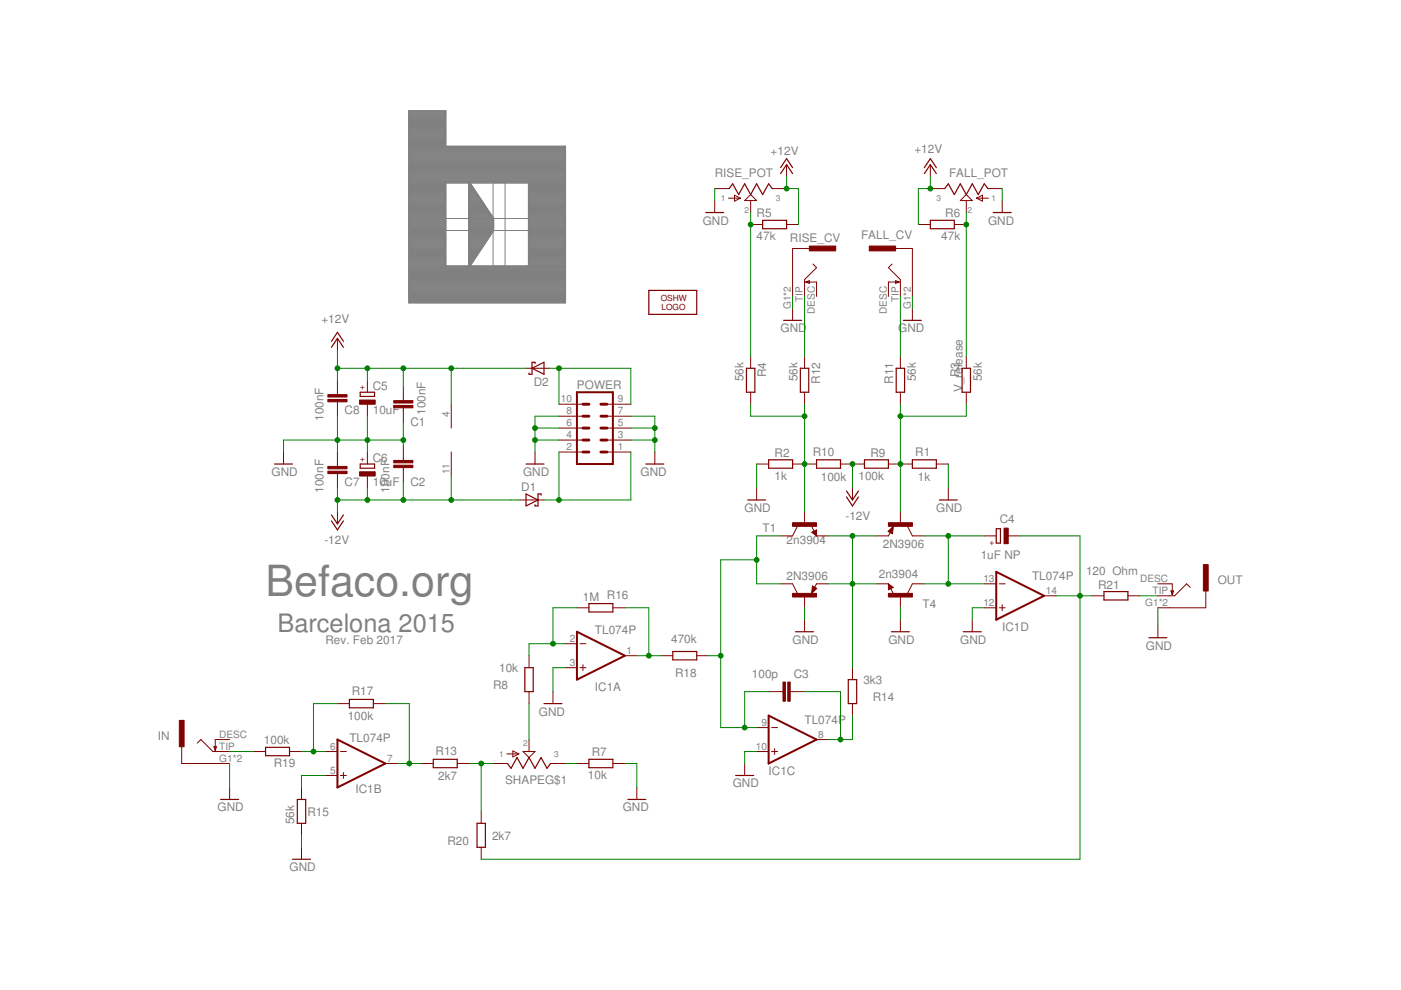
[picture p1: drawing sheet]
<svg xmlns="http://www.w3.org/2000/svg" width="297mm" height="210mm" viewBox="0 0 297 210" stroke-linecap="round" stroke-linejoin="round" font-family="sans-serif">
<g fill="none" stroke="#808080" stroke-width=".21">
<path d="M86.7 23.4h.2l-.1 40.8h-.1zM86.7 23.4l7.7-.1 .1 .2-7.8 .1zM86.7 39.8l7.7-.1 .1 .2-7.8 .1zM86.7 39.6l7.7-.1 .1 .2-7.8 .1zM86.7 39.4l7.7-.1 .1 .2h-7.8zM86.7 39.2l7.7-.1 .1 .1-7.8 .1zM86.7 38.9l7.7-.1 .1 .2-7.8 .1zM86.7 38.7l7.7-.1 .1 .2-7.8 .1zM86.7 38.5l33.1-.1 .1 .2-33.2 .1zM86.7 38.3l33.1-.1 .1 .2h-33.2zM86.7 38h33.1l.1 .1-33.2 .1zM86.7 37.8l33.1-.1 .1 .2-33.2 .1z"/>
<path d="M86.7 37.6l33.1-.1 .1 .2-33.2 .1zM86.7 37.4l33.1-.1 .1 .2h-33.2zM86.7 37.1h33.1l.1 .1-33.2 .1zM86.7 36.9h33.1l.1 .1-33.2 .1zM86.7 36.7l33.1-.1 .1 .2-33.2 .1zM86.7 36.5l33.1-.1 .1 .2-33.2 .1zM86.7 36.3l33.1-.1 .1 .1-33.2 .1zM86.7 36h33.1l.1 .1-33.2 .1zM86.7 35.8l33.1-.1 .1 .2-33.2 .1zM86.7 35.6l33.1-.1 .1 .2-33.2 .1zM86.7 35.4l33.1-.1 .1 .2h-33.2zM86.7 35.2l33.1-.1 .1 .1-33.2 .1z"/>
<path d="M86.7 34.9l33.1-.1 .1 .2-33.2 .1zM86.7 34.7l33.1-.1 .1 .2-33.2 .1zM86.7 34.5l33.1-.1 .1 .2h-33.2zM86.7 34.3l33.1-.1 .1 .2h-33.2zM86.7 34h33.1l.1 .1-33.2 .1zM86.7 33.8l33.1-.1 .1 .2-33.2 .1zM86.7 33.6l33.1-.1 .1 .2-33.2 .1zM86.7 33.4l33.1-.1 .1 .2h-33.2zM86.7 33.1h33.1l.1 .1-33.2 .1zM86.7 32.9h33.1l.1 .1-33.2 .1zM86.7 32.7l33.1-.1 .1 .2-33.2 .1zM86.7 32.5l33.1-.1 .1 .2-33.2 .1z"/>
<path d="M86.7 32.3l33.1-.1 .1 .1-33.2 .1zM86.7 32h33.1l.1 .1-33.2 .1zM86.7 31.8l33.1-.1 .1 .2-33.2 .1zM86.7 31.6l33.1-.1 .1 .2-33.2 .1zM86.7 31.4l33.1-.1 .1 .2h-33.2zM86.7 31.2l33.1-.1 .1 .1-33.2 .1zM86.7 30.9l7.7-.1 .1 .2-7.8 .1zM86.7 30.7l7.7-.1 .1 .2-7.8 .1zM86.7 30.5l7.7-.1 .1 .2h-7.8zM86.7 30.3l7.7-.1 .1 .2h-7.8zM86.7 30h7.7l.1 .1-7.8 .1zM86.7 29.8l7.7-.1 .1 .2-7.8 .1z"/>
<path d="M86.7 29.6l7.7-.1 .1 .2-7.8 .1zM86.7 29.4l7.7-.1 .1 .2h-7.8zM86.7 29.1h7.7l.1 .1-7.8 .1zM86.7 28.9h7.7l.1 .1-7.8 .1zM86.7 28.7l7.7-.1 .1 .2-7.8 .1zM86.7 28.5l7.7-.1 .1 .2-7.8 .1zM86.7 28.3l7.7-.1 .1 .1-7.8 .1zM86.7 28h7.7l.1 .1-7.8 .1zM86.7 27.8l7.7-.1 .1 .2-7.8 .1zM86.7 27.6l7.7-.1 .1 .2-7.8 .1zM86.7 27.4l7.7-.1 .1 .2h-7.8zM86.7 27.2l7.7-.1 .1 .1-7.8 .1z"/>
<path d="M86.7 26.9l7.7-.1 .1 .2-7.8 .1zM86.7 26.7l7.7-.1 .1 .2-7.8 .1zM86.7 26.5l7.7-.1 .1 .2h-7.8zM86.7 26.3l7.7-.1 .1 .2h-7.8zM86.7 26h7.7l.1 .1-7.8 .1zM86.7 25.8l7.7-.1 .1 .2-7.8 .1zM86.7 25.6l7.7-.1 .1 .2-7.8 .1zM86.7 25.4l7.7-.1 .1 .2h-7.8zM86.7 25.1h7.7l.1 .1-7.8 .1zM86.7 24.9l7.7-.1 .1 .2-7.8 .1zM86.7 24.7l7.7-.1 .1 .2-7.8 .1zM86.7 24.5l7.7-.1 .1 .2-7.8 .1z"/>
<path d="M86.7 24.3l7.7-.1 .1 .1-7.8 .1zM86.7 24h7.7l.1 .1-7.8 .1zM86.7 23.8l7.7-.1 .1 .2-7.8 .1zM86.7 23.6l7.7-.1 .1 .2-7.8 .1zM94.3 38.7h.2l-.1 17.9-.1-.1zM94.3 38.7l17.9-.1 .1 .2h-17.9zM94.3 31.1l25.5-.1 .1 .1-25.5 .1zM94.3 23.4h.2l-.1 7.8-.1-.1zM99.4 38.7h.2l-.1 17.9-.1-.1zM99.4 39.8l.9-.1 .1 .2-1 .1zM99.4 39.6l.7-.1 .1 .2-.8 .1zM99.4 39.4l.6-.1 .1 .2h-.7z"/>
<path d="M99.4 39.2l.4-.1 .1 .1-.5 .1zM99.4 38.7l.1-.1 .1 .2-.2 .1zM99.4 38.6h.2l5 7.8h-.1zM99.4 38.8h.3l.1 .2-.4 .1zM104.5 38.7h2.6v17.8h-2.6zM112 38.7h.3l-.1 17.9-.2-.1zM112 39.8l7.8-.1 .1 .2-7.8 .1zM112 39.6l7.8-.1 .1 .2-7.8 .1zM112 39.4l7.8-.1 .1 .2h-7.8zM112 39.2l7.8-.1 .1 .1-7.8 .1zM112 38.7l7.8-.1 .1 .2-7.8 .1zM112.1 38.8h7.7l.1 .2-7.8 .1z"/>
<path d="M119.7 31.1h.2l-.1 25.5-.1-.1zM86.7 59.8l33.1-.1 .1 .2-33.2 .1zM86.7 59.6l33.1-.1 .1 .2-33.2 .1zM86.7 59.4l33.1-.1 .1 .2h-33.2zM86.7 59.1h33.1l.1 .1-33.2 .1zM86.7 58.9l33.1-.1 .1 .2-33.2 .1zM86.7 58.7l33.1-.1 .1 .2-33.2 .1zM86.7 58.5l33.1-.1 .1 .2-33.2 .1zM86.7 58.3l33.1-.1 .1 .1-33.2 .1zM86.7 58h33.1l.1 .1-33.2 .1zM86.7 57.8l33.1-.1 .1 .2-33.2 .1zM86.7 57.6l33.1-.1 .1 .2-33.2 .1z"/>
<path d="M86.7 57.4l33.1-.1 .1 .2-33.2 .1zM86.7 57.1h33.1l.1 .1-33.2 .1zM86.7 56.9h33.1l.1 .1-33.2 .1zM86.7 56.7l33.1-.1 .1 .2-33.2 .1zM86.7 56.5l33.1-.1 .1 .2-33.2 .1zM86.7 56.3l7.7-.1 .1 .1-7.8 .1zM86.7 56h7.7l.1 .1-7.8 .1zM86.7 55.8l7.7-.1 .1 .2-7.8 .1zM86.7 55.6l7.7-.1 .1 .2-7.8 .1zM86.7 55.4l7.7-.1 .1 .2h-7.8zM86.7 55.2l7.7-.1 .1 .1-7.8 .1zM86.7 54.9l7.7-.1 .1 .2-7.8 .1z"/>
<path d="M86.7 54.7l7.7-.1 .1 .2-7.8 .1zM86.7 54.5l7.7-.1 .1 .2-7.8 .1zM86.7 54.3l7.7-.1 .1 .2h-7.8zM86.7 54h7.7l.1 .1-7.8 .1zM86.7 53.8l7.7-.1 .1 .2-7.8 .1zM86.7 53.6l7.7-.1 .1 .2-7.8 .1zM86.7 53.4l7.7-.1 .1 .2-7.8 .1zM86.7 53.1h7.7l.1 .1-7.8 .1zM86.7 52.9h7.7l.1 .1-7.8 .1zM86.7 52.7l7.7-.1 .1 .2-7.8 .1zM86.7 52.5l7.7-.1 .1 .2-7.8 .1zM86.7 52.3l7.7-.1 .1 .1-7.8 .1z"/>
<path d="M86.7 52h7.7l.1 .1-7.8 .1zM86.7 51.8l7.7-.1 .1 .2-7.8 .1zM86.7 51.6l7.7-.1 .1 .2-7.8 .1zM86.7 51.4l7.7-.1 .1 .2h-7.8zM86.7 51.2l7.7-.1 .1 .1-7.8 .1zM86.7 50.9l7.7-.1 .1 .2-7.8 .1zM86.7 50.7l7.7-.1 .1 .2-7.8 .1zM86.7 50.5l7.7-.1 .1 .2-7.8 .1zM86.7 50.3l7.7-.1 .1 .2h-7.8zM86.7 50h7.7l.1 .1-7.8 .1zM86.7 49.8l7.7-.1 .1 .2-7.8 .1zM86.7 49.6l7.7-.1 .1 .2-7.8 .1z"/>
<path d="M86.7 49.4l7.7-.1 .1 .2-7.8 .1zM86.7 49.1h7.7l.1 .1-7.8 .1zM86.7 48.9h7.7l.1 .1-7.8 .1zM86.7 48.7l7.7-.1 .1 .2-7.8 .1zM86.7 48.5l7.7-.1 .1 .2-7.8 .1zM86.7 48.3l7.7-.1 .1 .1-7.8 .1zM86.7 48h7.7l.1 .1-7.8 .1zM86.7 47.8l7.7-.1 .1 .2-7.8 .1zM86.7 47.6l7.7-.1 .1 .2-7.8 .1zM86.7 47.4l7.7-.1 .1 .2h-7.8zM86.7 47.2l7.7-.1 .1 .1-7.8 .1zM86.7 46.9l7.7-.1 .1 .2-7.8 .1z"/>
<path d="M86.7 46.7l7.7-.1 .1 .2-7.8 .1zM86.7 46.5l7.7-.1 .1 .2-7.8 .1zM86.7 46.3l7.7-.1 .1 .2h-7.8zM86.7 46h7.7l.1 .1-7.8 .1zM86.7 45.8l7.7-.1 .1 .2-7.8 .1zM86.7 45.6l7.7-.1 .1 .2-7.8 .1zM86.7 45.4l7.7-.1 .1 .2-7.8 .1zM86.7 45.1h7.7l.1 .1-7.8 .1zM86.7 44.9h7.7l.1 .1-7.8 .1zM86.7 44.7l7.7-.1 .1 .2-7.8 .1zM86.7 44.5l7.7-.1 .1 .2-7.8 .1zM86.7 44.3l7.7-.1 .1 .1-7.8 .1z"/>
<path d="M86.7 44h7.7l.1 .1-7.8 .1zM86.7 43.8l7.7-.1 .1 .2-7.8 .1zM86.7 43.6l7.7-.1 .1 .2-7.8 .1zM86.7 43.4l7.7-.1 .1 .2h-7.8zM86.7 43.2l7.7-.1 .1 .1-7.8 .1zM86.7 42.9l7.7-.1 .1 .2-7.8 .1zM86.7 42.7l7.7-.1 .1 .2-7.8 .1zM86.7 42.5l7.7-.1 .1 .2-7.8 .1zM86.7 42.3l7.7-.1 .1 .2h-7.8zM86.7 42h7.7l.1 .1-7.8 .1zM86.7 41.8l7.7-.1 .1 .2-7.8 .1zM86.7 41.6l7.7-.1 .1 .2-7.8 .1z"/>
<path d="M86.7 41.4l7.7-.1 .1 .2-7.8 .1zM86.7 41.1h7.7l.1 .1-7.8 .1zM86.7 40.9h7.7l.1 .1-7.8 .1zM86.7 40.7l7.7-.1 .1 .2-7.8 .1zM86.7 40.5l7.7-.1 .1 .2-7.8 .1zM86.7 40.3l7.7-.1 .1 .1-7.8 .1zM86.7 40h7.7l.1 .1-7.8 .1zM94.3 56.5l25.5-.1 .1 .1-25.5 .1zM94.4 46.3h17.8v2.6h-17.8zM99.4 56.3l.2-.1 .1 .1-.3 .1zM99.4 56h.4l.1 .1-.5 .1zM99.4 55.8l.5-.1 .1 .2-.6 .1z"/>
<path d="M99.4 55.6l.7-.1 .1 .2-.8 .1zM99.4 55.4l.8-.1 .1 .2h-.9zM99.4 55.2l1-.1 .1 .1-1.1 .1zM99.4 54.9l1.1-.1 .1 .2-1.2 .1zM99.4 54.7l1.3-.1 .1 .2-1.4 .1zM99.4 54.5l1.4-.1 .1 .2-1.5 .1zM99.4 54.3l1.6-.1v.2h-1.6zM99.4 54h1.7l.1 .1-1.8 .1zM99.4 53.8l1.9-.1v.2l-1.9 .1zM99.4 53.6l2-.1 .1 .2-2.1 .1zM99.4 53.4l2.2-.1v.2l-2.2 .1zM99.4 53.1h2.3l.1 .1-2.4 .1z"/>
<path d="M99.4 52.9h2.5v.1l-2.5 .1zM99.4 52.7l2.6-.1 .1 .2-2.7 .1zM99.4 52.5l2.8-.1v.2l-2.8 .1zM99.4 52.3l2.9-.1 .1 .1-3 .1zM99.4 52h3l.1 .1-3.1 .1zM99.4 51.8l3.2-.1 .1 .2-3.3 .1zM99.4 51.6l3.3-.1 .1 .2-3.4 .1zM99.4 51.4l3.5-.1 .1 .2h-3.6zM99.4 51.2l3.6-.1 .1 .1-3.7 .1zM99.4 50.9l3.8-.1 .1 .2-3.9 .1zM99.4 50.7l3.9-.1 .1 .2-4 .1zM99.4 50.5l4.1-.1 .1 .2-4.2 .1z"/>
<path d="M99.4 50.3l4.2-.1 .1 .2h-4.3zM99.4 50h4.4l.1 .1-4.5 .1zM99.4 49.8l4.5-.1 .1 .2-4.6 .1zM99.4 49.6l4.7-.1 .1 .2-4.8 .1zM99.4 49.4l4.8-.1 .1 .2-4.9 .1zM99.4 49.1h5l.1 .1-5.1 .1zM99.4 48.9h5.1l.1 .1-5.2 .1zM99.4 48.7l5.2-.1 .1 .2-5.3 .1zM99.4 48.5l5.2-.1 .1 .2-5.3 .1zM99.4 48.3l5.2-.1 .1 .1-5.3 .1zM99.4 48h5.2l.1 .1-5.3 .1zM99.4 47.6l5.2-.1 .1 .2-5.3 .1z"/>
<path d="M99.4 47.4l5.2-.1 .1 .2h-5.3zM99.4 47.2l5.2-.1 .1 .1-5.3 .1zM99.4 46.9l5.2-.1 .1 .2-5.3 .1zM99.4 46.7l5.2-.1 .1 .2-5.3 .1zM99.4 46.5l5.2-.1 .1 .2-5.3 .1zM99.4 46.3l5.2-.1 .1 .2h-5.3zM99.4 46h5l.1 .1-5.1 .1zM99.4 45.8l4.9-.1 .1 .2-5 .1zM99.4 45.4l4.6-.1 .1 .2-4.7 .1zM99.4 45.1h4.4l.1 .1-4.5 .1zM99.4 44.9h4.3l.1 .1-4.4 .1zM99.4 44.7l4.1-.1 .1 .2-4.2 .1z"/>
<path d="M99.4 44.5l4-.1 .1 .2-4.1 .1zM99.4 44.3l3.9-.1v.1l-3.9 .1zM99.4 44h3.7l.1 .1-3.8 .1zM99.4 43.8l3.6-.1v.2l-3.6 .1zM99.4 43.6l3.4-.1 .1 .2-3.5 .1zM99.4 43.2l3.1-.1 .1 .1-3.2 .1zM99.4 42.9l3-.1v.2l-3 .1zM99.4 42.7l2.8-.1 .1 .2-2.9 .1zM99.4 42.5l2.7-.1 .1 .2-2.8 .1zM99.4 42.3l2.5-.1 .1 .2h-2.6zM99.4 42h2.4l.1 .1-2.5 .1zM99.4 41.8l2.2-.1 .1 .2-2.3 .1z"/>
<path d="M99.4 41.6l2.1-.1 .1 .2-2.2 .1zM99.4 41.4l1.9-.1 .1 .2-2 .1zM99.4 40.9h1.6l.1 .1-1.7 .1zM99.4 40.7l1.5-.1 .1 .2-1.6 .1zM99.4 40.5l1.3-.1 .1 .2-1.4 .1zM99.4 40.3l1.2-.1 .1 .1-1.3 .1zM99.4 40h1l.1 .1-1.1 .1zM99.4 47.7h5.2l.1 .2-5.3 .1zM99.4 45.5h4.7l.1 .2-4.8 .1zM99.4 43.3h3.3v.2h-3.3zM99.4 41.1h1.8l.1 .1-1.9 .1zM104.4 46.3h.3l-.1 2.7-.2-.1z"/>
<path d="M104.5 48.8l.2 .1-5.1 7.7h-.2zM112 56.5l7.8-.1 .1 .1-7.8 .1zM112 56.3l7.8-.1 .1 .1-7.8 .1zM112 56h7.8l.1 .1-7.8 .1zM112 55.8l7.8-.1 .1 .2-7.8 .1zM112 55.6l7.8-.1 .1 .2-7.8 .1zM112 55.4l7.8-.1 .1 .2h-7.8zM112 55.2l7.8-.1 .1 .1-7.8 .1zM112 54.9l7.8-.1 .1 .2-7.8 .1zM112 54.7l7.8-.1 .1 .2-7.8 .1zM112 54.5l7.8-.1 .1 .2-7.8 .1zM112 54.3l7.8-.1 .1 .2h-7.8z"/>
<path d="M112 54h7.8l.1 .1-7.8 .1zM112 53.8l7.8-.1 .1 .2-7.8 .1zM112 53.6l7.8-.1 .1 .2-7.8 .1zM112 53.4l7.8-.1 .1 .2-7.8 .1zM112 53.1h7.8l.1 .1-7.8 .1zM112 52.9h7.8l.1 .1-7.8 .1zM112 52.7l7.8-.1 .1 .2-7.8 .1zM112 52.5l7.8-.1 .1 .2-7.8 .1zM112 52.3l7.8-.1 .1 .1-7.8 .1zM112 52h7.8l.1 .1-7.8 .1zM112 51.8l7.8-.1 .1 .2-7.8 .1zM112 51.6l7.8-.1 .1 .2-7.8 .1z"/>
<path d="M112 51.4l7.8-.1 .1 .2h-7.8zM112 51.2l7.8-.1 .1 .1-7.8 .1zM112 50.9l7.8-.1 .1 .2-7.8 .1zM112 50.7l7.8-.1 .1 .2-7.8 .1zM112 50.5l7.8-.1 .1 .2-7.8 .1zM112 50.3l7.8-.1 .1 .2h-7.8zM112 50h7.8l.1 .1-7.8 .1zM112 49.8l7.8-.1 .1 .2-7.8 .1zM112 49.6l7.8-.1 .1 .2-7.8 .1zM112 49.4l7.8-.1 .1 .2-7.8 .1zM112 49.1h7.8l.1 .1-7.8 .1zM112 48.9h7.8l.1 .1-7.8 .1z"/>
<path d="M112 48.7l7.8-.1 .1 .2-7.8 .1zM112 48.5l7.8-.1 .1 .2-7.8 .1zM112 48.3l7.8-.1 .1 .1-7.8 .1zM112 48h7.8l.1 .1-7.8 .1zM112 47.6l7.8-.1 .1 .2-7.8 .1zM112 47.4l7.8-.1 .1 .2h-7.8zM112 47.2l7.8-.1 .1 .1-7.8 .1zM112 46.9l7.8-.1 .1 .2-7.8 .1zM112 46.7l7.8-.1 .1 .2-7.8 .1zM112 46.5l7.8-.1 .1 .2-7.8 .1zM112 46.3l7.8-.1 .1 .2h-7.8zM112 46h7.8l.1 .1-7.8 .1z"/>
<path d="M112 45.8l7.8-.1 .1 .2-7.8 .1zM112 45.4l7.8-.1 .1 .2-7.8 .1zM112 45.1h7.8l.1 .1-7.8 .1zM112 44.9h7.8l.1 .1-7.8 .1zM112 44.7l7.8-.1 .1 .2-7.8 .1zM112 44.5l7.8-.1 .1 .2-7.8 .1zM112 44.3l7.8-.1 .1 .1-7.8 .1zM112 44h7.8l.1 .1-7.8 .1zM112 43.8l7.8-.1 .1 .2-7.8 .1zM112 43.6l7.8-.1 .1 .2-7.8 .1zM112 43.2l7.8-.1 .1 .1-7.8 .1zM112 42.9l7.8-.1 .1 .2-7.8 .1z"/>
<path d="M112 42.7l7.8-.1 .1 .2-7.8 .1zM112 42.5l7.8-.1 .1 .2-7.8 .1zM112 42.3l7.8-.1 .1 .2h-7.8zM112 42h7.8l.1 .1-7.8 .1zM112 41.8l7.8-.1 .1 .2-7.8 .1zM112 41.6l7.8-.1 .1 .2-7.8 .1zM112 41.4l7.8-.1 .1 .2-7.8 .1zM112 40.9h7.8l.1 .1-7.8 .1zM112 40.7l7.8-.1 .1 .2-7.8 .1zM112 40.5l7.8-.1 .1 .2-7.8 .1zM112 40.3l7.8-.1 .1 .1-7.8 .1zM112 40h7.8l.1 .1-7.8 .1z"/>
<path d="M112.1 47.7h7.7l.1 .2-7.8 .1zM112.1 45.5h7.7l.1 .2-7.8 .1zM112.1 43.3h7.7l.1 .2h-7.8zM112.1 41.1h7.7l.1 .1-7.8 .1zM119.7 56.5h.2l-.1 7.7h-.1zM86.7 64.1l33.1-.1 .1 .2h-33.2zM86.7 64l33.1-.1 .1 .2-33.2 .1zM86.7 63.8l33.1-.1 .1 .2-33.2 .1zM86.7 63.6l33.1-.1 .1 .2-33.2 .1zM86.7 63.4l33.1-.1 .1 .2h-33.2zM86.7 63.1h33.1l.1 .1-33.2 .1zM86.7 62.9l33.1-.1 .1 .2-33.2 .1z"/>
<path d="M86.7 62.7l33.1-.1 .1 .2-33.2 .1zM86.7 62.5l33.1-.1 .1 .2-33.2 .1zM86.7 62.3l33.1-.1 .1 .1-33.2 .1zM86.7 62h33.1l.1 .1-33.2 .1zM86.7 61.8l33.1-.1 .1 .2-33.2 .1zM86.7 61.6l33.1-.1 .1 .2-33.2 .1zM86.7 61.4l33.1-.1 .1 .1-33.2 .1zM86.7 61.2l33.1-.1 .1 .1-33.2 .1zM86.7 60.9l33.1-.1 .1 .2-33.2 .1zM86.7 60.7l33.1-.1 .1 .2-33.2 .1zM86.7 60.5l33.1-.1 .1 .2h-33.2zM86.7 60.3l33.1-.1 .1 .1-33.2 .1z"/>
<path d="M86.7 60l33.1-.1 .1 .2-33.2 .1z"/>
</g>
<g fill="none" stroke="#800000" stroke-width=".25">
<path d="M154.6 40l.7-1 1.3 2.3 1.3-2.3 1.3 2.3 1.2-2.3 1.3 2.3 1.3-2.3 .7 1M165.5 36.8l1.3-1.9 1.2 1.9M165.5 35.5l1.3-1.9 1.2 1.9M196 36.8l1.3-1.9 1.2 1.9M196 35.5l1.3-1.9 1.2 1.9M200.3 40l.8-1 1.2 2.3 1.3-2.3 1.3 2.3 1.2-2.3 1.3 2.3 1.3-2.3 .7 1M149.6 45.1h3.8M161.7 46.7h5.1v1.8h-5.1zM170.8 59.8l.8-.3v.5zM189.9 59.5l.7 .3-.7 .2zM197.3 46.7h5v1.8h-5zM210.6 45.1h3.8"/>
<path d="M70.3 73.6l1.2-1.9 1.3 1.9M70.3 72.4l1.2-1.9 1.3 1.9M112.8 78.1l2.5-1.3v2.6zM113.4 77.1v-.3h-.6v2.6h-.6v-.3M137.6 61.6h10.1v5.1h-10.1zM158.3 78.1h1.7v5.1h-1.7zM166.1 67.9h3.8M169.7 78.1h1.8v5.1h-1.8zM190 78.1h1.8v5.1h-1.8zM191.5 67.9h3.8M204 78.1h1.8v5.1h-1.8zM58.2 98.4h3.8"/>
<path d="M76.4 98.4h3v.9h-3zM76.4 83.2h3v.9h-3zM111.5 98.4h3.8M136.9 98.4h3.8M163 97.5h5v1.8h-5zM173.1 97.5h5.1v1.8h-5.1zM183.3 97.5h5.1v1.8h-5.1zM193.4 97.5h5.1v1.8h-5.1zM70.3 109.2l1.2 1.9 1.3-1.9M70.3 110.4l1.2 2 1.3-2M111.5 104.7l2.6 1.3-2.6 1.3zM114.7 105v-.3h-.6v2.6h-.7v-.3"/>
<path d="M158.5 106h3.8M173 112.6v.8l-.6-.5 .5-.3v.4l-.3-.1M179.5 104.1l1.2 1.9 1.3-1.9M179.5 105.4l1.2 1.9 1.3-1.9M189 112.6v-.4l-.3 .4 .4 .3 .2-1.1-.8 .8 .6 .4M199.2 106h3.8M211.2 112.1h.9v3h-.9zM124.9 128h5v1.8h-5zM142.6 138.1h5.1v1.8h-5.1zM168.7 133.9h3.8M172.4 124.4l.6 .4-.8 .8 .2-1.1 .3 .3-.2 .4v-.4M188.9 124.5l-.3-.1v.4l.5-.3-.6-.5v.8"/>
<path d="M189 133.9h3.8M204.2 133.9h3.8M234.1 125.4h5v1.8h-5zM243.6 135.2h3.8M248.3 125.3h.5l-.3 .8zM45.4 158.3h.5l-.3 .8zM56.3 158.5h5.1v1.7h-5.1zM74.1 148.3h5.1v1.8h-5.1zM111.3 141.6h1.8v5h-1.8zM115.3 149.2h3.8M179.9 144.1h1.7v5.1h-1.7zM46.8 169.5h3.8"/>
<path d="M63 169.5h1.8v5.1h-1.8zM91.9 161h5v1.8h-5zM101.1 174.6h1.8v5h-1.8zM107.6 161.9l.8 1 1.2-2.3 1.3 2.3 1.3-2.3 1.2 2.3 1.3-2.3 1.3 2.3 .7-1M124.9 161h5v1.8h-5zM133.1 169.5h3.8M156 164.4h3.8M62 182.2h3.8"/>
</g>
<g fill="none" stroke="#800000" stroke-width=".21">
<path d="M151.5 40h3.1M163.7 40h3.1M166.8 34.9v2.5M197.3 34.9v2.5M197.3 40h3M209.4 40h3.1M151.5 42.5v2.6M154.5 42h2.5M155.7 41.4l1.3 .6-1.3 .7zM159.2 42.5v2.6M159.2 47.6h2.5M159.2 41.3l1.2 1.2h-2.5z"/>
<path d="M166.8 47.6h2.5M170.8 59.8h2.3v3M171.6 52.7h-3.6v10.1M172.4 56l.7 .7-2.5 2.6v3.5M189.1 56l-.7 .7 2.5 2.6v3.5M189.9 52.7h3.5v10.1M190.6 59.8h-2.2v3M194.7 47.6h2.6M202.3 47.6h2.6M204.9 42.5v2.6M204.9 41.3l1.2 1.2h-2.5zM207 42h2.6"/>
<path d="M207 42l1.3-.6v1.3zM212.5 42.5v2.6M71.5 71.7v2.6M111.5 78.1h5.1M159.2 75.5v2.6M168 65.4v2.5M170.6 75.5v2.6M190.9 75.5v2.6M193.4 65.4v2.5M204.9 75.5v2.6M60.1 95.8v2.6M71.5 80.6v3.1"/>
<path d="M71.5 85.2v3M71.5 95.8v3.1M77.9 80.6v2.6M77.9 85.7v2.5M77.9 95.8v2.6M85.5 81.9v3M85.5 86.5v3M85.5 94.6v3M85.5 99.1v3.1M95.7 85.7v5.1M95.7 95.8v5.1M113.4 95.8v2.6"/>
<path d="M118.5 95.8h5.1M118.5 93.3h5.1M118.5 90.8h5.1M118.5 88.2h5.1M118.5 85.7h5.1M128.7 95.8h5.1M128.7 93.3h5.1M128.7 90.8h5.1M128.7 88.2h5.1M128.7 85.7h5.1M138.8 95.8v2.6M159.2 83.2v2.5"/>
<path d="M160.4 98.4h2.6M168 98.4h5.1M170.6 83.2v2.5M178.2 98.4h5.1M188.4 98.4h5M190.9 83.2v2.5M198.5 98.4h2.6M204.9 83.2v2.5M71.5 100.4v3.1M71.5 108.5v2.6M77.9 100.9v2.6M110.3 106h5"/>
<path d="M160.4 103.5v2.5M169.1 111.6l-1.1 2h-2.5M170.6 108.5v2.6M172 111.4l.6 1.2M172.1 112.9l1-.5v1.2zM173.1 113.6h2.6M180.7 103.5v2.5M188.3 112.7l1.1-1.1-.2 1.6zM188.8 112.9l-.4 .7h-2.6M190.9 108.5v2.6M192.4 111.6l1 2h2.6M201.1 103.5v2.5"/>
<path d="M208.7 113.6h2.5M213.8 113.6h2.5M112.2 139v2.6M119.8 136.5h2.5M122.3 128.9h2.6M123 136.5h1.2M129.9 128.9h2.6M132.5 139h2.5M140.1 139h2.5M147.7 139h2.6M165.5 123.8h2.5l1.1 2M170.6 126.3v2.6"/>
<path d="M170.6 131.4v2.5M172.3 124.2l.9 .6-1.1 1zM175.7 123.8h-2.6l-.4 .7M185.8 123.8h2.6M188.4 123.8l1 .7-1 .6zM188.8 124.8l.7 1.2M190.9 126.3v2.6M190.9 131.4v2.5M196 123.8h-2.6l-1 2M206.1 131.4v2.5M208.7 123.8h2.5M208.7 128.9h2.5"/>
<path d="M211.9 123.8h1.2M211.9 128.9h1.2M212.5 128.2v1.3M221.4 126.3h2.5M231.5 126.3h2.6M239.1 126.3h2.6M245.5 123.8h3v2.3M245.5 132.7v2.5M252.3 124.5l-.7-.7-2.6 2.5h-3.5M255.7 125.3v3.6h-10.2M38.5 158.3v3.6h10.2M41.8 157.6l.8-.8 2.5 2.5h3.6"/>
<path d="M48.7 156.8h-3.1v2.3M53.8 159.3h2.5M61.4 159.3h2.5M69 159.3h2.5M71.5 149.2h2.6M72.2 159.3h1.2M79.2 149.2h2.5M107.5 159.9h2.5M108.7 159.2l1.3 .7-1.3 .6zM110.9 159.3h2.5l-1.2 1.3zM112.2 146.6v2.6M112.2 156.8v2.5"/>
<path d="M117.2 146.6v2.6M119.8 141.6h2.5M123 141.6h1.2M123.6 140.9v1.3M160.4 159.3h2.6M160.4 154.3h2.6M163 146.6h3M163.6 159.3h1.3M163.6 154.3h1.3M164.2 158.7v1.3M167.5 146.6h3.1M173.1 156.8h2.6"/>
<path d="M180.7 141.6v2.5M180.7 149.2v2.5M48.7 167v2.5M63.9 167v2.5M63.9 174.6v2.5M63.9 179.6v2.6M69 164.4h2.5M72.2 164.4h1.2M72.8 163.8v1.3M81.7 161.9h2.5M89.3 161.9h2.6M96.9 161.9h2.6"/>
<path d="M102 172v2.6M102 179.6v2.6M104.5 161.9h3.1M116.7 161.9h3.1M122.3 161.9h2.6M129.9 161.9h2.6M135 167v2.5M157.9 161.9v2.5"/>
</g>
<path d="M122.3 83.2h7.6v15.2h-7.6zM122.3 133.9l10.2 5.1-10.2 5.1zM211.2 121.2l10.2 5.1-10.2 5.1zM71.5 156.8l10.2 5.1-10.2 5.1zM163 151.7l10.1 5.1-10.1 5.1z" fill="none" stroke="#800000" stroke-width=".42"/>
<path d="M123.6 85.7h1.3M123.6 88.2h1.3M123.6 90.8h1.3M123.6 93.3h1.3M123.6 95.8h1.3M127.4 85.7h1.3M127.4 88.2h1.3M127.4 90.8h1.3M127.4 93.3h1.3M127.4 95.8h1.3" fill="none" stroke="#800000" stroke-width=".61"/>
<g fill="#800000" stroke="#800000" stroke-width=".21">
<path d="M69.5 83.7h4.1v.5h-4.1z"/>
<path d="M69.5 84.7h4.1v.5h-4.1z"/>
<path d="M69.5 98.9h4.1v.5h-4.1z"/>
<path d="M69.5 99.9h4.1v.5h-4.1z"/>
<path d="M76.2 84.8h3.3v.9h-3.3z"/>
<path d="M76.2 100h3.3v.9h-3.3z"/>
<path d="M188.4 110.8h5v.8h-5z"/>
<path d="M168 110.8h5.1v.8h-5.1z"/>
<path d="M168 125.8h5.1v.8h-5.1z"/>
<path d="M188.4 125.8h5v.8h-5z"/>
<path d="M167 144.6h.5v4.1h-.5z"/>
<path d="M166 144.6h.5v4.1h-.5z"/>
<path d="M83.5 84.9h4v.5h-4z"/>
<path d="M83.5 86h4v.5h-4z"/>
<path d="M83.5 97.6h4v.5h-4z"/>
<path d="M83.5 98.6h4v.5h-4z"/>
<path d="M212.9 112h.9v3.3h-.9z"/>
<path d="M38 152.7h1v5.6h-1z"/>
<path d="M255.1 119.7h1.1v5.6h-1.1z"/>
<path d="M171.6 52.2h5.6v1h-5.6z"/>
<path d="M184.3 52.2h5.6v1h-5.6z"/>
</g>
<g fill="none" stroke="#008000" stroke-width=".21">
<path d="M151.5 40v2.5M166.8 37.4v2.6h2.5v7.6M197.3 37.4v2.6h-2.6v7.6M212.5 40v2.5M159.2 45.1v30.4M204.9 45.1v30.4M71.5 74.3v6.3M71.5 78.1h40M77.9 78.1v2.5M85.5 78.1v3.8M95.7 78.1v7.6M116.6 78.1h17.2v7.6"/>
<path d="M118.5 78.1v7.6M168 62.8v2.6M170.6 62.8v12.7M190.9 62.8v12.7M193.4 62.8v2.6M71.5 88.2v7.6M77.9 88.2v7.6M85.5 93.3h-25.4v2.5M85.5 89.5v5.1M113.4 90.8h5.1M113.4 93.3h5.1M118.5 88.2h-5.1v7.6"/>
<path d="M118.5 95.8v10.2M133.8 88.2h5v7.6M133.8 90.8h5M133.8 93.3h5M133.8 95.8v10.2h-18.5M159.2 85.7v2.5h11.4M160.4 98.4v5.1M170.6 85.7v22.8M180.7 98.4v5.1M190.9 85.7v22.8M201.1 98.4v5.1M204.9 85.7v2.5h-14"/>
<path d="M71.5 103.5v5M71.5 106h38.8M77.9 103.5v2.5M85.5 102.2v3.8M95.7 100.9v5.1M160.4 118.7h-7.6v35.6h7.6M165.5 113.6h-5.1v10.2h5.1M175.7 113.6h10.1M180.7 113.6v28M196 113.6h12.7M201.1 113.6v10.2M216.3 113.6h12.7v68.6h-127"/>
<path d="M119.8 136.5h-7.6v2.5M122.3 128.9h-5.1v7.6M132.5 128.9h5.1v10.1M135 139h5.1M150.3 139h2.5M170.6 128.9v2.5M175.7 123.8h10.1M190.9 128.9v2.5M196 123.8h12.7M208.7 128.9h-2.6v2.5M223.9 126.3h7.6M241.7 126.3h3.8"/>
<path d="M245.5 128.9v3.8M48.7 159.3h5.1M63.9 159.3h5.1M71.5 149.2h-5v10.1M81.7 149.2h5.1v12.7M112.2 149.2v7.6M119.8 141.6h-2.6v5M160.4 159.3h-2.5v2.6M163 146.6h-5.1v7.7M170.6 146.6h7.6v10.2M180.7 151.7v5.1h-5M48.7 161.9v5.1"/>
<path d="M63.9 177.1v2.5M69 164.4h-5.1v2.6M84.2 161.9h5.1M99.5 161.9h5M102 161.9v10.1M119.8 161.9h2.5M132.5 161.9h2.5v5.1"/>
</g>
<g fill="#008000" stroke="#008000" stroke-width=".21">
<circle cx="113.4" cy="93.3" r=".51"/>
<circle cx="113.4" cy="90.8" r=".51"/>
<circle cx="138.8" cy="93.3" r=".51"/>
<circle cx="138.8" cy="90.8" r=".51"/>
<circle cx="77.9" cy="93.3" r=".51"/>
<circle cx="71.5" cy="93.3" r=".51"/>
<circle cx="85.5" cy="93.3" r=".51"/>
<circle cx="77.9" cy="78.1" r=".51"/>
<circle cx="95.7" cy="78.1" r=".51"/>
<circle cx="71.5" cy="78.1" r=".51"/>
<circle cx="85.5" cy="78.1" r=".51"/>
<circle cx="166.8" cy="40" r=".51"/>
<circle cx="197.3" cy="40" r=".51"/>
<circle cx="77.9" cy="106" r=".51"/>
<circle cx="95.7" cy="106" r=".51"/>
<circle cx="71.5" cy="106" r=".51"/>
<circle cx="85.5" cy="106" r=".51"/>
<circle cx="180.7" cy="98.4" r=".51"/>
<circle cx="118.5" cy="78.1" r=".51"/>
<circle cx="118.5" cy="106" r=".51"/>
<circle cx="159.2" cy="47.6" r=".51"/>
<circle cx="204.9" cy="47.6" r=".51"/>
<circle cx="180.7" cy="113.6" r=".51"/>
<circle cx="180.7" cy="123.8" r=".51"/>
<circle cx="201.1" cy="113.6" r=".51"/>
<circle cx="201.1" cy="123.8" r=".51"/>
<circle cx="229" cy="126.3" r=".51"/>
<circle cx="160.4" cy="118.7" r=".51"/>
<circle cx="157.9" cy="154.3" r=".51"/>
<circle cx="152.8" cy="139" r=".51"/>
<circle cx="178.2" cy="156.8" r=".51"/>
<circle cx="190.9" cy="98.4" r=".51"/>
<circle cx="190.9" cy="88.2" r=".51"/>
<circle cx="170.6" cy="98.4" r=".51"/>
<circle cx="170.6" cy="88.2" r=".51"/>
<circle cx="102" cy="161.9" r=".51"/>
<circle cx="117.2" cy="136.5" r=".51"/>
<circle cx="137.6" cy="139" r=".51"/>
<circle cx="86.8" cy="161.9" r=".51"/>
<circle cx="66.5" cy="159.3" r=".51"/>
</g>
<text font-size="9.1" fill="#808080" x="56.3" y="126.3">Befaco.org</text>
<text font-size="5.4" fill="#808080" x="58.8" y="133.9">Barcelona 2015</text>
<g font-size="2.5" fill="#808080">
<text x="163.4" y="32.9">+12V</text>
<text x="193.9" y="32.4">+12V</text>
<text x="151.5" y="37.4">RISE_POT</text>
<text x="201.2" y="37.4">FALL_POT</text>
<text x="149" y="47.6">GND</text>
<text x="160.4" y="46.1">R5</text>
<text x="200.4" y="46.1">R6</text>
<text x="209.5" y="47.6">GND</text>
<text x="160.4" y="50.9">47k</text>
<text x="167.5" y="51.4">RISE_CV</text>
<text x="182.6" y="50.7">FALL_CV</text>
<text x="199.6" y="50.9">47k</text>
<text x="68.2" y="68.4">+12V</text>
<text x="165.5" y="70.5">GND</text>
<text x="190.4" y="70.5">GND</text>
<text x="79" y="82.7">C5</text>
<text x="113.2" y="81.8">D2</text>
<text x="122.3" y="82.4">POWER</text>
<text x="157.6" y="80.8" transform="rotate(-90 157.6 80.8)">56k</text>
<text x="162.4" y="80" transform="rotate(-90 162.4 80)">R4</text>
<text x="169.1" y="80.8" transform="rotate(-90 169.1 80.8)">56k</text>
<text x="173.9" y="81.4" transform="rotate(-90 173.9 81.4)">R12</text>
<text x="189.4" y="81.4" transform="rotate(-90 189.4 81.4)">R11</text>
<text x="194.2" y="80.8" transform="rotate(-90 194.2 80.8)">56k</text>
<text x="203.4" y="80" transform="rotate(-90 203.4 80)">R3</text>
<text x="204.1" y="83.2" transform="rotate(-90 204.1 83.2)">V_release</text>
<text x="208.2" y="80.8" transform="rotate(-90 208.2 80.8)">56k</text>
<text x="68.6" y="89.2" transform="rotate(-90 68.6 89.2)">100nF</text>
<text x="73.1" y="87.9">C8</text>
<text x="79" y="87.8">10uF</text>
<text x="90.2" y="88" transform="rotate(-90 90.2 88)">100nF</text>
<text x="87" y="90.4">C1</text>
<text x="57.6" y="100.9">GND</text>
<text x="79" y="97.9">C6</text>
<text x="110.9" y="100.9">GND</text>
<text x="135.8" y="100.9">GND</text>
<text x="164.2" y="101.7">1k</text>
<text x="164.2" y="96.9">R2</text>
<text x="172.3" y="96.6">R10</text>
<text x="174" y="101.9">100k</text>
<text x="182" y="101.7">100k</text>
<text x="184.5" y="96.9">R9</text>
<text x="194" y="96.6">R1</text>
<text x="194.6" y="101.9">1k</text>
<text x="68.6" y="104.5" transform="rotate(-90 68.6 104.5)">100nF</text>
<text x="73.1" y="103.1">C7</text>
<text x="79" y="103">10uF</text>
<text x="82.6" y="104.5" transform="rotate(-90 82.6 104.5)">100nF</text>
<text x="87" y="103.1">C2</text>
<text x="110.5" y="104.1">D1</text>
<text x="157.9" y="108.5">GND</text>
<text x="161.7" y="112.9">T1</text>
<text x="179.3" y="110.3">-12V</text>
<text x="198.5" y="108.5">GND</text>
<text x="212" y="110.8">C4</text>
<text x="68.8" y="115.4">-12V</text>
<text x="166.8" y="115.4">2n3904</text>
<text x="187.2" y="116.2">2N3906</text>
<text x="207.9" y="118.4">1uF NP</text>
<text x="166.8" y="123">2N3906</text>
<text x="186.3" y="122.5">2n3904</text>
<text x="218.8" y="123">TL074P</text>
<text x="230.3" y="122">120 Ohm</text>
<text x="232.8" y="124.8">R21</text>
<text x="258.2" y="123.8">OUT</text>
<text x="123.6" y="127.3">1M R16</text>
<text x="195.6" y="128.9">T4</text>
<text x="69" y="136.5">Rev. Feb 2017</text>
<text x="126.1" y="134.5">TL074P</text>
<text x="142.3" y="136.2">470k</text>
<text x="168" y="136.5">GND</text>
<text x="188.4" y="136.5">GND</text>
<text x="203.6" y="136.5">GND</text>
<text x="212.5" y="133.8">IC1D</text>
<text x="243" y="137.8">GND</text>
<text x="105.8" y="142.6">10k</text>
<text x="143.1" y="143.6">R18</text>
<text x="159.4" y="143.7">100p</text>
<text x="168.3" y="143.7">C3</text>
<text x="74.6" y="147.4">R17</text>
<text x="104.6" y="146.1">R8</text>
<text x="126.1" y="146.5">IC1A</text>
<text x="183" y="145.1">3k3</text>
<text x="185" y="148.6">R14</text>
<text x="73.7" y="152.7">100k</text>
<text x="114.2" y="151.7">GND</text>
<text x="170.6" y="153.5">TL074P</text>
<text x="33.5" y="156.8">IN</text>
<text x="55.9" y="157.8">100k</text>
<text x="74.1" y="157.3">TL074P</text>
<text x="92.3" y="160.1">R13</text>
<text x="125.5" y="160.4">R7</text>
<text x="58.1" y="162.6">R19</text>
<text x="92.9" y="165.4">2k7</text>
<text x="107.1" y="166.2">SHAPEG$1</text>
<text x="124.6" y="165.2">10k</text>
<text x="155.3" y="167">GND</text>
<text x="163" y="164.3">IC1C</text>
<text x="46.1" y="172">GND</text>
<text x="65.2" y="173.1">R15</text>
<text x="75.3" y="168.1">IC1B</text>
<text x="132" y="172">GND</text>
<text x="62.4" y="174.8" transform="rotate(-90 62.4 174.8)">56k</text>
<text x="94.9" y="179.1">R20</text>
<text x="104.3" y="178.1">2k7</text>
<text x="61.4" y="184.7">GND</text>
</g>
<g font-size="2.1" fill="#808080">
<text x="167.7" y="65.5" transform="rotate(-90 167.7 65.5)">G1*2</text>
<text x="170.2" y="64" transform="rotate(-90 170.2 64)">TIP</text>
<text x="190.5" y="64" transform="rotate(-90 190.5 64)">TIP</text>
<text x="193.1" y="65.5" transform="rotate(-90 193.1 65.5)">G1*2</text>
<text x="172.8" y="66.6" transform="rotate(-90 172.8 66.6)">DESC</text>
<text x="188" y="66.6" transform="rotate(-90 188 66.6)">DESC</text>
<text x="95.3" y="88.4" transform="rotate(-90 95.3 88.4)">4</text>
<text x="118.9" y="85.3">10</text>
<text x="120.1" y="87.9">8</text>
<text x="131" y="87.9">7</text>
<text x="131" y="85.3">9</text>
<text x="120.1" y="95.5">2</text>
<text x="120.1" y="93">4</text>
<text x="120.1" y="90.4">6</text>
<text x="131" y="95.5">1</text>
<text x="131" y="93">3</text>
<text x="131" y="90.4">5</text>
<text x="95.3" y="100.6" transform="rotate(-90 95.3 100.6)">11</text>
<text x="208.5" y="123.4">13</text>
<text x="221.7" y="126">14</text>
<text x="241.8" y="123.4">DESC</text>
<text x="244.4" y="126">TIP</text>
<text x="208.5" y="128.5">12</text>
<text x="242.8" y="128.5">G1*2</text>
<text x="120.8" y="136.1">2</text>
<text x="120.8" y="141.2">3</text>
<text x="132.8" y="138.7">1</text>
<text x="161.4" y="153.9">9</text>
<text x="46.5" y="161.5">G1*2</text>
<text x="46.5" y="159">TIP</text>
<text x="46.5" y="156.4">DESC</text>
<text x="70" y="159">6</text>
<text x="82.1" y="161.5">7</text>
<text x="160.2" y="159">10</text>
<text x="173.5" y="156.4">8</text>
<text x="70" y="164.1">5</text>
</g>
<g font-size="1.8" fill="#808080">
<text x="152.8" y="42.5">1</text>
<text x="157.9" y="45.1">2</text>
<text x="164.5" y="42.5">3</text>
<text x="198.5" y="42.5">3</text>
<text x="205.1" y="45.1">2</text>
<text x="210.2" y="42.5">1</text>
<text x="105.8" y="160.6">1</text>
<text x="110.9" y="158.1">2</text>
<text x="117.5" y="160.6">3</text>
</g>
<g font-size="1.8" fill="#800000">
<text x="140.1" y="63.9">OSHW</text>
<text x="140.2" y="65.6">LOGO</text>
<text x="77.3" y="82.7" transform="rotate(-90 77.3 82.7)">+</text>
<text x="77.3" y="98" transform="rotate(-90 77.3 98)">+</text>
<text x="209.8" y="115.5">+</text>
</g>
</svg>
